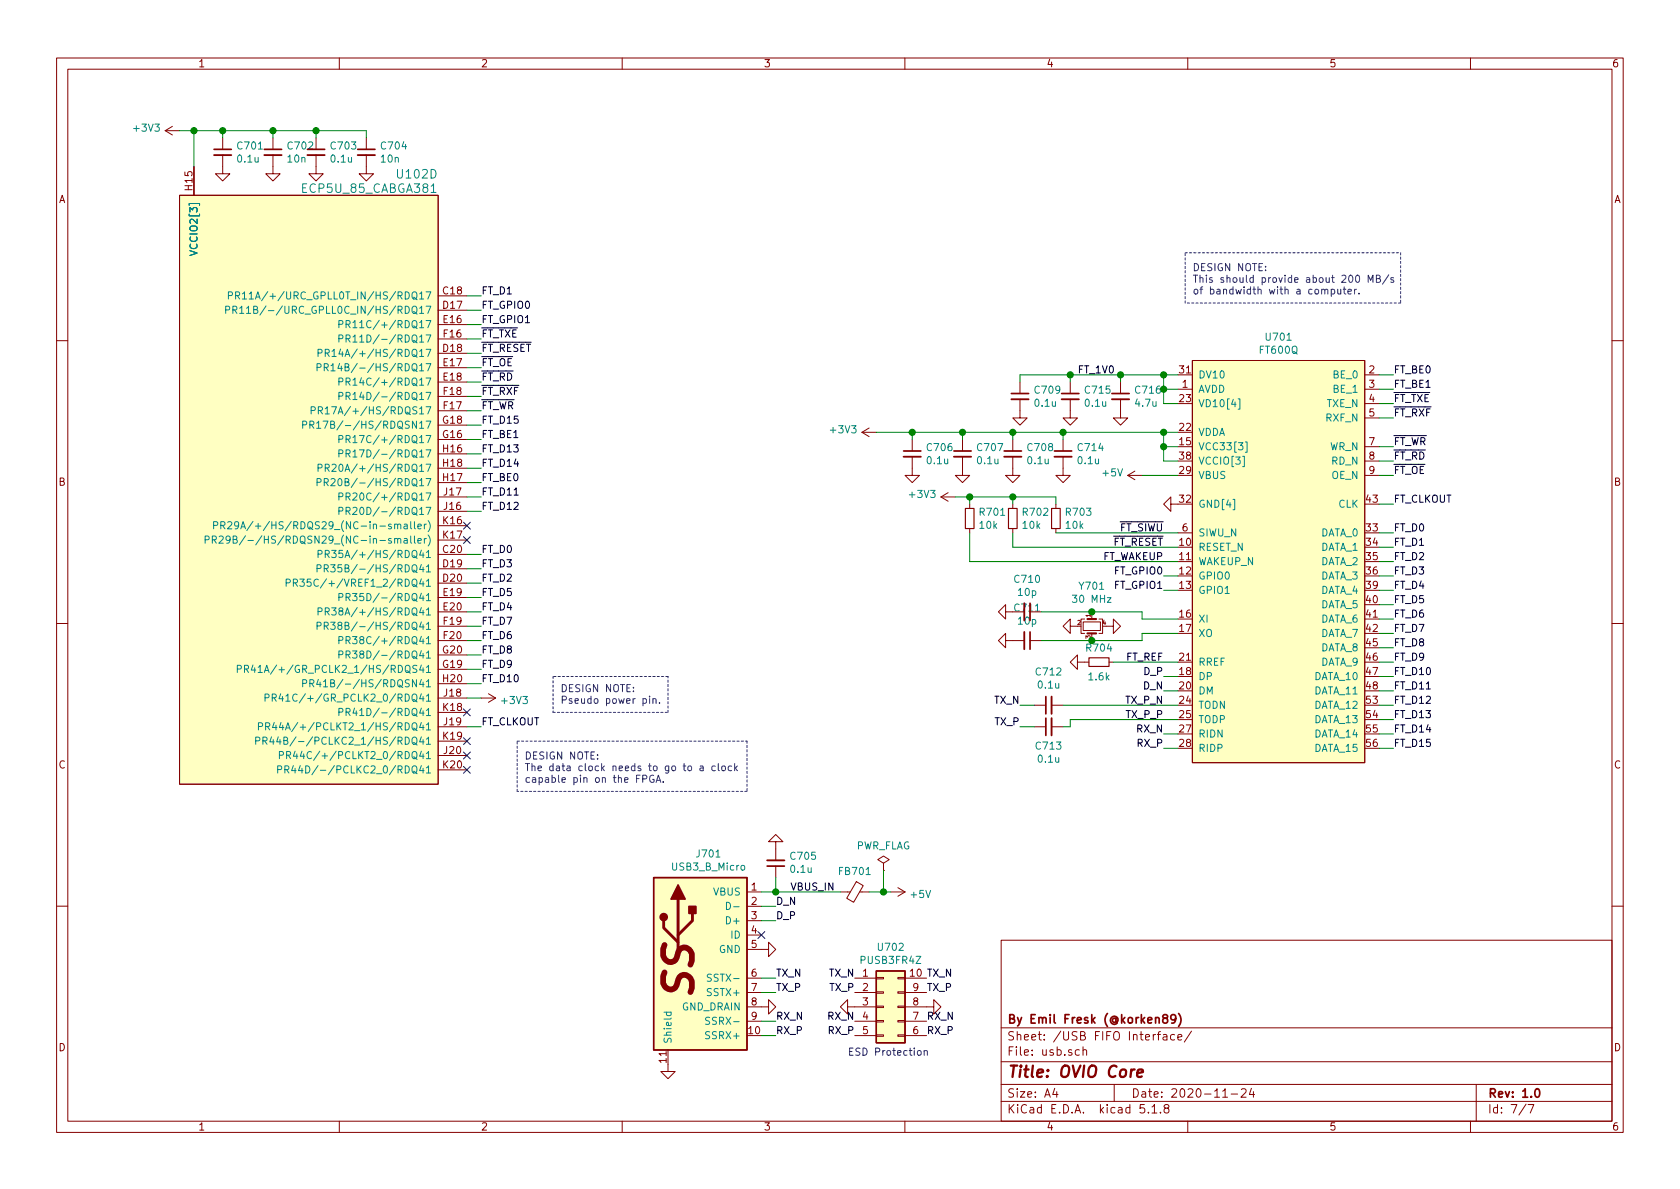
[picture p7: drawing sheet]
<svg xmlns="http://www.w3.org/2000/svg" width="297mm" height="210mm" viewBox="0 0 297 210" stroke-linecap="round" stroke-linejoin="round" font-family="sans-serif">
<g fill="none" stroke="#840000" stroke-width=".18">
<path d="M10 10.3h277v189.9h-277zM12 12.2h273v186.1h-273zM60 10.3v1.9M110 10.3v1.9M160 10.3v1.9M210 10.3v1.9M260 10.3v1.9M29.2 23.1l1.3 .8M29.2 23.1h2.5M30.5 22.3l-1.3 .8M31.7 34.5h45.8v104.2h-45.8zM34.3 29.5v5"/>
<path d="M39.4 27.4v3.3h1.2l-1.2 1.3-1.3-1.3h1.3M39.4 24.4v2M48.3 27.4v3.3h1.2l-1.2 1.3-1.3-1.3h1.3M48.3 24.4v2M55.9 27.4v3.3h1.2l-1.2 1.3-1.3-1.3h1.3M55.9 24.4v2M64.8 27.4v3.3h1.2l-1.2 1.3-1.3-1.3h1.3M64.8 24.4v2M77.5 52.3h5M77.5 54.9h5M77.5 57.4h5M77.5 59.9h5"/>
<path d="M10 60.2h2M77.5 62.5h5M77.5 65h5M77.5 67.6h5M77.5 72.6h5M77.5 70.1h5M77.5 77.7h5M77.5 75.2h5M152.4 76.4l1.3 .8M152.4 76.4h2.5M153.7 75.7l-1.3 .7M161.3 77.7v2.1"/>
<path d="M170.2 77.7v2.1M179.1 77.7v2.1M180.3 70.6v3.3h1.3l-1.3 1.3-1.2-1.3h1.2M180.3 67.6v2M188 77.7v2.1M189.2 70.6v3.3h1.3l-1.3 1.3-1.2-1.3h1.2M189.2 67.6v2M198.1 70.6v3.3h1.3l-1.3 1.3-1.3-1.3h1.3M198.1 67.6v2M208.3 68.8h2.5M210.8 63.7h30.5v71.2h-30.5zM241.3 68.8h2.5"/>
<path d="M241.3 66.3h2.5M241.3 71.4h2.5M241.3 73.9h2.5M241.3 79h2.5M285 60.2h2M77.5 87.9h5M77.5 98h5M77.5 80.3h5M77.5 85.3h5M77.5 82.8h5M77.5 90.4h5M77.5 93h5"/>
<path d="M77.5 95.5h5M161.3 80.8v3.3h1.3l-1.3 1.2-1.3-1.2h1.3M166.4 87.9l1.2 .7M166.4 87.9h2.5M167.6 87.1l-1.2 .8M170.2 80.8v3.3h1.2l-1.2 1.2-1.3-1.2h1.3M171.4 89.1v.8M171.4 93.5v.7M179.1 80.8v3.3h1.2l-1.2 1.2-1.3-1.2h1.3M179.1 89.1v.8M179.1 93.5v.7M186.7 89.1v.8"/>
<path d="M186.7 93.5v.7M188 80.8v3.3h1.2l-1.2 1.2-1.3-1.2h1.3M199.4 84.1h2.5M199.4 84.1l1.3 .7M200.7 83.3l-1.3 .8M207 89.1v-1.2l-1.3 1.2 1.3 1.3v-1.3h1.3M208.3 94.2h2.5M241.3 81.5h2.5M241.3 84.1h2.5M10 110.3h2M77.5 113.3h5M77.5 108.2h5"/>
<path d="M77.5 100.6h5M77.5 103.1h5M77.5 105.7h5M77.5 110.7h5M77.5 118.4h5M77.5 115.8h5M177.8 113.3v-1.3l-1.3 1.3 1.3 1.2v-1.2h3.3M177.8 108.2v-1.3l-1.3 1.3 1.3 1.3v-1.3h1.3M182.1 113.3h2M182.1 108.2h2M189.2 110.7v-1.2l-1.2 1.2 1.2 1.3v-1.3h1.3M190.5 117.1v-1.3l-1.3 1.3 1.3 1.3v-1.3h2"/>
<path d="M191.5 110h3.1v1.5h-3.1zM191.8 109.5h-.7v2.5h.7M193 108.2v1.3M193 112v1.3M194.3 109.5h.6v2.5h-.6M195.6 110.7h1.2v-1.2l1.3 1.2-1.3 1.3v-1.3M196.1 117.1h.7M285 110.3h2M77.5 128.5h5M77.5 123.4h5M77.5 120.9h5M77.5 133.6h5"/>
<path d="M77.5 126h5M77.5 131.1h5M77.5 136.1h5M85.1 123.4h2.5M86.4 122.7l1.2 .7M87.6 123.4l-1.2 .8M182.9 124.7h2M182.9 128.5h2M185.9 124.7h2.1M185.9 128.5h2.1M132.1 157.7h2.5M137.2 148.8h1.2l-1.2-1.2-1.3 1.2h1.3v3.3"/>
<path d="M137.2 153.2v2M148.6 157.7h1.7M151.4 155.9l1.2 .7-1.7 3-1.2-.8zM152 157.7h1.7M156.2 152.6l1-.6-1-.6-1 .6 1 .6v1.3M156.2 153.9h.1M157.5 157.7h2.5M158.7 157l1.3 .7M160 157.7l-1.3 .8M10 160.2h2M132.1 178h3.8v-1.2l1.3 1.2-1.3 1.3v-1.3M132.1 167.9h3.8v-1.3l1.3 1.3-1.3 1.3v-1.3"/>
<path d="M132.1 160.3h2.5M132.1 162.8h2.5M132.1 165.3h2.5M132.1 173h2.5M132.1 175.5h2.5M149.9 178v-1.2l-1.3 1.2 1.3 1.3v-1.3h5M151.1 173h3.8M151.1 175.5h3.8M154.9 175.4h1.3v.2h-1.3zM154.9 172.8h1.3v.3h-1.3zM154.9 177.9h1.3v.3h-1.3zM158.7 175.4h1.3v.2h-1.3z"/>
<path d="M158.7 172.8h1.3v.3h-1.3zM158.7 177.9h1.3v.3h-1.3zM160 178h5.1v-1.2l1.3 1.2-1.3 1.3v-1.3M160 173h3.8M160 175.5h3.8M177 166.3h108v32h-108zM285 160.2h2M60 198.3v1.9M110 198.3v1.9M118.1 188.2v1.3h1.3l-1.3 1.2-1.3-1.2h1.3M132.1 180.6h2.5M151.1 180.6h3.8"/>
<path d="M151.1 183.1h3.8M154.9 183h1.3v.3h-1.3zM154.9 180.5h1.3v.2h-1.3zM158.7 183h1.3v.3h-1.3zM158.7 180.5h1.3v.2h-1.3zM160 198.3v1.9M160 180.6h3.8M160 183.1h3.8M177 194.8h108M177 191.8h108M177 187.8h108M177 181.8h108"/>
<path d="M186.5 192.5l-.4 1h1M186.8 193v1M190.8 185.7l-.4-.1-.3 .3 .1 .6 .2 .1 .4-.1M191.5 185.7l.2-.1 .3 .1 .1 .9M191.5 185.1v1.5M197 191.8v3M202.3 195.3h-.7l-.1 .7 .3-.1 .5 .1 .1 .2-.1 .5-.2 .1-.6-.1M203 196.7v.1M203.7 195.8l.4-.5v1.5M203.7 196.8h.8M204.6 182.9h.6M205.2 196.7v.1"/>
<path d="M205.2 182.4l-.4 .2v1.3M205.7 183h.5l.1 .9M206.1 196l-.3-.3 .1-.2a.48 .48 0 0 1 .7-.1l.1 .2-.1 .3-.6 .1a.48 .48 0 0 0-.1 .7l.2 .1 .5-.1 .1-.4-.3-.3M206.3 183.3l-.5 .1a.29 .29 0 0 0-.2 .2 .29 .29 0 0 0 .2 .3l.5-.1M207.7 183l-.4-.1-.3 .3v.6l.3 .1 .4-.1M208.3 183.4l.7-.1-.1-.3-.4-.1-.2 .2v.7h.6M210 198.3v1.9M210.7 182.3l-1.3 2M216.2 194h.8M217.7 193.5h1.1M219.5 192.7l.2-.2h.3l.3 .2v.3v.2l-.9 .8h.9M221.3 192.5l-.4 1h.9"/>
<path d="M221.6 193v1M260 198.3v1.9M261 191.8v6.5M269.8 195.2l-1.2 2M270.2 195.3h1l-.6 1.5"/>
</g>
<g fill="none" stroke="#840000" stroke-width=".3">
<path d="M37.8 26.4h3.1M46.7 26.4h3.1M54.4 26.4h3M63.2 26.4h3.1M159.8 79.8h3M168.7 79.8h3M177.5 79.8h3.1M178.8 69.6h3.1M186.4 79.8h3.1M187.7 69.6h3.1M196.6 69.6h3M182.1 106.7v3"/>
<path d="M182.1 111.8v3M184.9 123.2v3M184.9 127v3M135.6 153.2h3.1M208.4 179.2a1.71 1.71 0 0 1 0 2.3M205.9 180.1l-.3-.3 .1-.2 .2-.2 .4 .1 .2 .2-.1 .2-.7 .2a.48 .48 0 0 0 0 .7l.2 .1 .5-.1a.48 .48 0 0 0-.2-.7M207.9 180.1l-.3 .3-.4-.1-.2-.2v-.4l.2-.2 .4-.1 .2 .2a1.19 1.19 0 0 1-.2 1.2l-.4 .1M271.5 192.7l.2-.2a.81 .81 0 0 1 .6 .6 .81 .81 0 0 1-.3 .8l-.1 .1a.79 .79 0 0 1-.4-1.3z"/>
</g>
<path d="M201.1 189.8l1-.2-.1-.4-.5-.1-.4 .3v.9l.2 .1 .6-.1" fill="none" stroke="#840000" stroke-width=".41"/>
<g fill="none" stroke="#840000" stroke-width=".33">
<path d="M37.8 27.4h3.1M46.7 27.4h3.1M54.4 27.4h3M63.2 27.4h3.1M178.8 70.6h3.1M187.7 70.6h3.1M196.6 70.6h3M159.8 80.8h3M168.7 80.8h3M177.5 80.8h3.1M186.4 80.8h3.1M181.1 106.7v3"/>
<path d="M181.1 111.8v3M185.9 123.2v3M185.9 127v3M135.6 152.1h3.1"/>
</g>
<g fill="#ffffc2" stroke="#ffffc2" stroke-width=".18">
<path d="M210.8 63.7h30.5v71.2h-30.5z"/>
<path d="M115.6 155.2h16.5v30.5h-16.5z"/>
<path d="M154.9 171.7h5.1v12.7h-5.1z"/>
<path d="M31.7 34.5h45.8v104.2h-45.8z"/>
</g>
<g fill="none" stroke="#008484" stroke-width=".18">
<path d="M76.2 34h.9M33.6 44.3l1.2 .4-1.2 .5M39.9 54.8h.6l.1-.5-.2-.2h-.5v1.3M40.4 52.3l.6-.1v-.5l-.1-.1h-.5v1.3M41.2 54.8h.6v-.5l-.1-.2h-.5v1.3M41.5 54.8l.4 .6M41.7 52.3l.6-.1v-.5l-.2-.1h-.4v1.3M42 52.3l.4 .6M42.4 54.5l.3-.4v1.3M42.4 55.4h.7M42.8 52l.4-.4v1.3M42.8 52.9h.8"/>
<path d="M43.6 54.5l.3-.4v1.3M43.6 55.4h.7M44.1 52l.3-.4v1.3M44.1 52.9h.7M59.9 57.3h.6l.1-.5-.2-.1h-.5v1.3M59.9 59.9l.6-.1 .1-.4-.2-.2h-.5v1.3M61.2 57.3h.6v-.5l-.1-.1h-.5v1.3M61.2 59.9l.6-.1v-.4l-.1-.2h-.5v1.3M61.5 57.3l.4 .7M61.5 59.9l.4 .6M62.4 59.6l.4-.4v1.3M53.5 75.1l.7-.1v-.4l-.2-.1h-.5v1.2"/>
<path d="M54.8 75.1l.6-.1v-.4l-.1-.1h-.5v1.2M55 72.6l.6-.1 .2-.1-.1-.3-.2-.2h-.5v1.3M55.1 75.1l.4 .6M56 74.8l.3-.3v1.2M56 75.7h.7M56.1 65l.6-.1v-.5l-.2-.1h-.4v1.3M56.2 62.4l.7-.1v-.4l-.2-.1h-.5v1.2M56.3 72.6l.6-.1 .1-.1-.1-.3-.1-.2h-.5v1.3M56.6 72.6l.4 .6M57.1 74.5h.9l-.6 1.2M57.3 65l.7-.1v-.5l-.2-.1h-.5v1.3M57.5 62.4l.7-.1v-.4l-.2-.1h-.5v1.2"/>
<path d="M57.5 72.3l.4-.4v1.3M57.5 73.2h.7M57.6 65l.4 .6M57.8 62.4l.4 .6M58.5 64.7l.4-.4v1.3M58.5 65.6h.8M58.7 62.1l.4-.3v1.2M58.7 63h.7M59.9 67.5h.6l.1-.5-.2-.2h-.5v1.3M59.9 70h.6l.1-.5-.2-.1h-.5v1.3M59.9 77.7l.6-.1 .1-.5-.2-.1h-.5v1.3M60 64.3l-.3 .8h.8"/>
<path d="M61.2 67.5h.6v-.5l-.1-.2h-.5v1.3M61.2 70h.6v-.5l-.1-.1h-.5v1.3M61.2 77.7l.6-.1v-.5l-.1-.1h-.5v1.3M61.5 67.5l.4 .6M61.5 70l.4 .7M61.5 77.7l.4 .6M62.4 69.7l.4-.3v1.3M62.4 79.9l.4-.4v1.3M62.4 60.5h.7M62.4 70.7h.7M218.9 70.5h.3v1.9h-.3M220.2 78.2h.3v1.8h-.3"/>
<path d="M36.3 95.4h.6v-.5l-.1-.1h-.5v1.3M37.5 95.4h.7v-.5l-.2-.1h-.5v1.3M37.8 92.9l.7-.1v-.4l-.2-.2h-.5v1.3M37.8 95.4l.5 .7M38.8 94.9l.4-.1 .3 .3-.1 .2-.7 .8h.8M39 92.9l.7-.1v-.4l-.2-.2h-.5v1.3M39.3 92.9l.5 .6M40.3 92.4l.4-.2 .3 .4-.8 .9h.8M40.7 95.3l-.3 .3-.3-.1-.1-.2 .1-.4 .3-.1 .2 .1a.84 .84 0 0 1-.3 1.2h-.2M41.2 95.4l.6-.1v-.4l-.6-.1v1.3h.5l.3-.3v-.2l-.3-.2M42.2 92.8l-.2 .2h-.4l-.1-.2v-.4l.2-.2h.3l.2 .3a.97 .97 0 0 1-.2 1h-.4M42.6 93.5l.4-1.3 .4 1.3"/>
<path d="M42.7 93.2h.6M43.4 94.7l-1.1 1.7M44.7 92.2l-1.1 1.6M56.1 85.3l.6-.1v-.4l-.2-.2h-.4v1.3M56.2 98l.7-.1v-.4l-.2-.2h-.5v1.3M56.2 82.7l.7-.1v-.4l-.2-.1h-.5v1.3M57.3 85.3l.7-.1v-.4l-.2-.2h-.5v1.3M57.5 98l.7-.1v-.4l-.2-.2h-.5v1.3M57.5 82.7l.7-.1v-.4l-.2-.1h-.5v1.3M57.6 85.3l.4 .6M57.8 98l.4 .6M57.8 82.7l.4 .7"/>
<path d="M58.5 99.9h.8l-.5 .4 .4 .2 .1 .4-.3 .2-.5-.1M58.5 84.8l.5-.2 .3 .4-.8 .9h.8M58.6 97.3h.8l-.4 .5 .4 .1v.5l-.2 .2-.6-.1M58.7 82.2l.5-.1 .2 .3-.8 1h.8M59.9 84.8l.1-.2a.69 .69 0 0 1 .5 .7 .69 .69 0 0 1-.5 .6l-.2-.2-.1-.3zM59.9 80.2h.6l.1-.5-.2-.2h-.5v1.3M59.9 90.4l.6-.1 .1-.5-.2-.1h-.5v1.3M59.9 87.8h.6l.1-.5-.2-.1h-.5v1.2M60.4 99.9h-.6l-.1 .6 .2-.2 .5 .1v.6l-.2 .1-.5-.1M61.2 80.2h.6v-.5l-.1-.2h-.5v1.3M61.2 90.4l.6-.1v-.5l-.1-.1h-.5v1.3M61.2 87.8h.6v-.5l-.1-.1h-.5v1.2"/>
<path d="M61.5 80.2l.4 .6M61.5 90.4l.4 .6M61.5 87.8l.4 .6M62.4 89.8l.5-.1 .2 .4v.2l-.8 .7h.8M62.4 87.3l.5-.1 .2 .3v.2l-.8 .7h.8M62.4 80.8h.7M218 88.3h.3v1.8h-.3M219.7 80.7h.3v1.8h-.3M42 118.3h.6v-.5l-.2-.2h-.4v1.3M43.2 118.3h.6l.1-.5-.2-.2h-.5v1.3M43.5 118.3l.4 .6M44.7 117.6l-.3 .9h.8"/>
<path d="M45 118.1v.8M45.6 118l.4-.4v1.3M45.6 118.9h.8M50.6 103.1l.6-.1 .1-.2v-.3l-.2-.1h-.5v1.3M51.9 103.1l.6-.1 .1-.2-.1-.3-.2-.1h-.4v1.3M52.2 103.1l.4 .6M53 102.4h.8l-.4 .5 .3 .1v.6l-.5 .1-.2-.1M56.1 100.5l.6-.1v-.4l-.2-.1h-.4v1.2M56.1 110.7l.6-.1v-.4l-.2-.2h-.4v1.3M56.2 108.1l.7-.1v-.4l-.2-.1h-.5v1.3M57.3 100.5l.7-.1v-.4l-.2-.1h-.5v1.2M57.3 110.7l.7-.1v-.4l-.2-.2h-.5v1.3"/>
<path d="M57.5 108.1l.7-.1v-.4l-.2-.1h-.5v1.3M57.6 100.5l.4 .6M57.6 110.7l.4 .6M57.8 108.1l.4 .7M58.5 110h.8l-.5 .5 .4 .1 .1 .5-.3 .2-.5-.1M58.6 107.5h.8l-.4 .5 .4 .1v.4l-.2 .3-.6-.2M59.9 105.6h.6l.1-.5-.2-.2h-.5v1.3M59.9 113.2h.6l.1-.5-.2-.1h-.5v1.2M59.9 115.8l.6-.1 .1-.5-.2-.1h-.5v1.3M60 110.6l-.2-.1v-.3l.2-.2 .4 .1v.4l-.5 .1-.2 .2v.3l.3 .2 .4-.1 .1-.1-.1-.4-.2-.1M61.2 105.6h.6v-.5l-.1-.2h-.5v1.3M61.2 113.2h.6v-.5l-.1-.1h-.5v1.2"/>
<path d="M61.2 115.8l.6-.1v-.5l-.1-.1h-.5v1.3M61.5 105.6l.4 .6M61.5 113.2l.4 .6M61.5 115.8l.4 .6M62.3 104.9h.8l-.4 .5 .4 .2v.5l-.2 .1-.6-.1M62.3 112.6h.8l-.4 .4 .4 .2v.5l-.2 .1-.6-.1M62.3 115.1h.8l-.4 .5 .4 .1v.6l-.2 .1-.6-.1M45.2 131l.7-.1v-.4l-.7-.2v1.3M45.7 128.5l.7-.1v-.5l-.7-.1v1.3M46.5 131l.7-.1v-.4l-.7-.2v1.3M46.8 131l.4 .6M46.9 123.4l.6-.1v-.4l-.2-.2h-.4v1.3"/>
<path d="M47 128.5l.7-.1v-.5l-.7-.1v1.3M47.3 128.5l.4 .6M48 130.3l-.3 .9h.8M48.1 123.4l.7-.1v-.4l-.2-.2h-.5v1.3M48.3 130.8v.8M48.4 123.4l.4 .6M48.5 127.8l-.3 .8h.8M48.8 128.2v.9M49.1 136.1l.6-.1 .1-.4-.2-.2h-.5v1.3M49.2 130.3l-.3 .9h.8M49.4 133.5l.7-.1v-.4l-.2-.1h-.5v1.3M49.5 130.8v.8"/>
<path d="M49.6 122.7l-.3 .9h.8M49.7 127.8l-.3 .8h.8M49.9 123.2v.8M50 128.2v.9M50.2 131l.5-.1 .2-.2-.1-.2-.6-.2v1.3h.5l.2-.1v-.3l-.3-.2M50.4 136.1l.6-.1v-.4l-.1-.2h-.5v1.3M50.7 133.5l.6-.1v-.4l-.1-.1h-.5v1.3M50.7 136.1l.4 .6M51 133.5l.4 .7M51.9 135.4l-.3 .9h.7M52.2 132.8l-.3 .9h.8M52.2 135.9v.8"/>
<path d="M52.5 133.3v.9M53.1 135.4l-.3 .9h.8M53.5 120.8l.7-.1v-.4l-.2-.1h-.5v1.3M54.8 120.8l.6-.1v-.4l-.1-.1h-.5v1.3M55.1 120.8l.4 .7M56.3 120.1l-.3 .9h.8M56.6 120.6v.9M57.2 120.5l.4-.3v1.3M57.2 121.5h.7M59.9 125.9h.6l.1-.5-.2-.1h-.5v1.2M61.2 125.9h.6v-.5l-.1-.1h-.5v1.2M61.5 125.9l.4 .6"/>
<path d="M62.7 125.2l-.3 .9h.8M128.4 159.6a.64 .64 0 0 1 .8 .6 .64 .64 0 0 1-.8 .6zM131.1 153.1l.3-.1 .2 .2 .1 .4-.2 .2-.3 .1-.1-.2zM117.4 179h1.3M117.9 179l-.1 .4 .3 .2 .5-.1v-.5M125.5 180l-.5-.1-.2 .1-.1 .2 .2 .2 .4 .2 .2 .3-.3 .2h-.5M125.8 172.3h-.5l-.2 .1-.1 .2 .2 .2 .5 .2 .1 .3-.3 .2h-.5M129.7 160.3h1"/>
</g>
<path d="M170.7 89.9h1.5v3.6h-1.5zM178.3 89.9h1.5v3.6h-1.5zM185.9 89.9h1.6v3.6h-1.6zM192.5 116.3h3.6v1.6h-3.6z" fill="none" stroke="#840000" stroke-width=".2"/>
<path d="M115.6 155.2h16.5v30.5h-16.5zM154.9 171.7h5.1v12.7h-5.1z" fill="none" stroke="#840000" stroke-width=".25"/>
<g fill="#840000" stroke="#840000" stroke-width=".25">
<path d="M121.8 160.3h1.3v1.2h-1.3z"/>
<path d="M119.9 156.5l1.3 2.5h-2.6z"/>
<circle cx="117.3" cy="162.2" r=".63"/>
</g>
<path d="M119.9 159v8.9M117.3 162.8v1.3l2.6 2.5M122.4 161.5v1.3l-2.5 2.5" fill="none" stroke="#840000" stroke-width=".51"/>
<path d="M192.3 109.5h1.5M192.3 112h1.5" fill="none" stroke="#840000" stroke-width=".38"/>
<path d="M209.5 44.7h38.1M209.5 53.6v-8.9M247.6 44.7v8.9M247.6 53.6h-38.1M97.8 119.6v6.4M118.1 119.6h-20.3M91.4 131.1h40.7M91.4 139.9v-8.8M97.8 126h20.3M118.1 126v-6.4M132.1 131.1v8.8M132.1 139.9h-40.7" fill="none" stroke="#0000c2" stroke-width=".18" stroke-dasharray=".4 .4"/>
<g fill="none" stroke="#008400" stroke-width=".18">
<path d="M31.7 23.1h33.1v1.3M34.3 23.1v6.4M39.4 23.1v1.3M48.3 23.1v1.3M55.9 23.1v1.3M82.5 52.3h2.6M82.5 54.9h2.6M82.5 57.4h2.6M82.5 59.9h2.6M82.5 65h2.6M82.5 62.5h2.6M82.5 67.6h2.6"/>
<path d="M82.5 70.1h2.6M82.5 72.6h2.6M82.5 75.2h2.6M82.5 77.7h2.6M154.9 76.4h53.4M161.3 76.4v1.3M170.2 76.4v1.3M179.1 76.4v1.3M188 76.4v1.3M189.2 66.3v1.3M198.1 66.3v1.3M205.7 66.3v5.1h2.6"/>
<path d="M205.7 76.4v5.1h2.6M205.7 68.8h2.6M205.7 79h2.6M208.3 66.3h-28v1.3M243.8 71.4h2.6M243.8 73.9h2.6M243.8 66.3h2.6M243.8 68.8h2.6M243.8 79h2.6M82.5 87.9h2.6M82.5 98h2.6M82.5 90.4h2.6"/>
<path d="M82.5 80.3h2.6M82.5 82.8h2.6M82.5 85.3h2.6M168.9 87.9h17.8v1.2M171.4 94.2v5.1h36.9M171.4 87.9v1.2M179.1 94.2v2.6h29.2M179.1 87.9v1.2M186.7 94.2h21.6M201.9 84.1h6.4M243.8 96.8h2.6M243.8 99.3h2.6"/>
<path d="M243.8 94.2h2.6M243.8 84.1h2.6M243.8 89.1h2.6M243.8 81.5h2.6M82.5 100.6h2.6M82.5 103.1h2.6M82.5 105.7h2.6M82.5 108.2h2.6M82.5 110.7h2.6M82.5 113.3h2.6M82.5 115.8h2.6M82.5 118.4h2.6"/>
<path d="M184.1 108.2h17.8v1.3h6.4M196.8 117.1h11.5M205.7 104.4h2.6M205.7 101.8h2.6M205.7 119.6h2.6M208.3 112h-6.4v1.3h-17.8M243.8 112h2.6M243.8 109.5h2.6M243.8 106.9h2.6M243.8 104.4h2.6M243.8 117.1h2.6M243.8 114.5h2.6"/>
<path d="M243.8 101.8h2.6M243.8 119.6h2.6M82.5 120.9h2.6M82.5 128.5h2.6M82.5 123.4h2.6M180.3 128.5h2.6M180.3 124.7h2.6M188 124.7h20.3M205.7 132.3h2.6M205.7 129.8h2.6M205.7 122.2h2.6M208.3 127.2h-19.1v1.3h-1.2"/>
<path d="M243.8 132.3h2.6M243.8 129.8h2.6M243.8 124.7h2.6M243.8 122.2h2.6M243.8 127.2h2.6M134.6 157.7h14M137.2 155.2v2.5M153.7 157.7h3.8M156.2 153.9v3.8M134.6 173h2.6M134.6 175.5h2.6M134.6 162.8h2.6"/>
<path d="M134.6 160.3h2.6M134.6 180.6h2.6M134.6 183.1h2.6"/>
</g>
<g fill="none" stroke="#0000c2" stroke-width=".18">
<path d="M235.4 51.2l.3-.1 .3 .3-.1 .5h-.5M235.4 51.1v1.3M236.5 51.1l.1 .8 .3 .1 .2-.1M237.1 51.1v.9M237.5 51.1h.5M237.7 50.7v1.1l.3 .2M238.3 51.6l.6-.1v-.3l-.4-.1-.2 .2 .1 .6h.5M239.5 51.1v.9M239.8 48.8l.2-.1a.69 .69 0 0 1 .4 .6 .69 .69 0 0 1-.4 .6l-.3-.2v-.3zM239.9 51.1l-.3 .1-.1 .2M240.3 51.9v.1M241.9 49.9v-1.2l.4 .9 .4-.9v1.2"/>
<path d="M243.4 49.3l.5-.1 .1-.4-.6-.1v1.2h.4l.3-.2v-.2l-.3-.2M245.5 48.6l-1.1 1.6M246.4 49.1h-.3l-.2 .2v.1l.5 .2v.3h-.5M113.6 137.7h.6l.2-.2-.1-.3-.2-.1h-.5v1.2M113.7 123.6l.4-.1 .2 .3-.1 .5h-.5M114.9 123.1v.1M114.9 123.5v.9M115.4 123.7l.2-.2 .3 .1 .1 .8M115.4 123.5v.9M115.6 137.2a.59 .59 0 0 0-.7 .5 .59 .59 0 0 0 .7 .6v-.5h-.2M116 138.3l.4-1.2 .4 1.2M116.1 138h.6"/>
<path d="M116.6 124.3v.1M117.3 138.2v.1M123.8 135.5h.5v.8M124.3 135.8h-.4l-.2 .2 .1 .2h.5M126.5 135.5h-.4l-.2 .2 .1 .5h.5M127 135v1.1l.2 .2M127.7 135.6l.1-.1 .4 .1 .1 .5-.2 .1-.3 .1-.1-.1zM129.4 135.5h-.4l-.2 .2 .1 .5h.5M129.9 135v1.3M130 135.8l.4 .5M130.4 135.5l-.5 .4M162.3 185.9l.1-.1 .4 .1 .1 .5-.2 .2h-.3l-.1-.1z"/>
<path d="M163.4 185.9l.2-.1h.3l.1 .8M163.4 185.8v.8"/>
</g>
<g fill="#008400" stroke="#008400" stroke-width=".25">
<circle cx="193" cy="113.3" r=".51"/>
<circle cx="193" cy="108.2" r=".51"/>
<circle cx="205.7" cy="79" r=".51"/>
<circle cx="179.1" cy="87.9" r=".51"/>
<circle cx="161.3" cy="76.4" r=".51"/>
<circle cx="156.2" cy="157.7" r=".51"/>
<circle cx="48.3" cy="23.1" r=".51"/>
<circle cx="39.4" cy="23.1" r=".51"/>
<circle cx="55.9" cy="23.1" r=".51"/>
<circle cx="34.3" cy="23.1" r=".51"/>
<circle cx="189.2" cy="66.3" r=".51"/>
<circle cx="205.7" cy="76.4" r=".51"/>
<circle cx="198.1" cy="66.3" r=".51"/>
<circle cx="188" cy="76.4" r=".51"/>
<circle cx="171.5" cy="87.9" r=".51"/>
<circle cx="179.1" cy="76.4" r=".51"/>
<circle cx="205.7" cy="66.3" r=".51"/>
<circle cx="137.2" cy="157.7" r=".51"/>
<circle cx="170.2" cy="76.4" r=".51"/>
<circle cx="205.7" cy="68.8" r=".51"/>
</g>
<g fill="none" stroke="#000084" stroke-width=".18">
<path d="M81.9 94.9l1.3 1.2M81.9 92.3l1.3 1.3M83.2 94.9l-1.3 1.2M83.2 92.3l-1.3 1.3M81.9 130.4l1.3 1.3M81.9 133l1.3 1.2M81.9 135.5l1.3 1.2M81.9 125.4l1.3 1.2M83.2 130.4l-1.3 1.3M83.2 133l-1.3 1.2M83.2 135.5l-1.3 1.2M83.2 125.4l-1.3 1.2"/>
<path d="M134 164.7l1.2 1.3M135.2 164.7l-1.2 1.3"/>
</g>
<text font-size="7.1" fill="#840000" x="122.6" y="175.8" transform="rotate(-90 122.6 175.8)">SS</text>
<text font-size="2.8" fill="#840000" x="178" y="190.5">Title: OVIO Core</text>
<g font-size="2.1" fill="#008484">
<text x="53.7" y="34.1">ECP5U_85_CABGA381</text>
<text x="70.4" y="31.6">U102D</text>
</g>
<g font-size="2.1" fill="#840000">
<text x="178" y="184">Sheet: /USB FIFO Interface/</text>
<text x="178" y="181">By Emil Fresk (@korken89)</text>
<text x="178" y="186.7">File: usb.sch</text>
<text x="178" y="196.9">KiCad E.D.A. kicad 5.1.8</text>
<text x="178" y="194.1">Size: A4</text>
<text x="200" y="194.1">Date: 2020-11-24</text>
<text x="263" y="194.1">Rev: 1.0</text>
<text x="263" y="196.9">Id: 7/7</text>
</g>
<g font-size="1.8" fill="#840000">
<text x="35" y="11.9">1</text>
<text x="85" y="11.9">2</text>
<text x="135" y="11.9">3</text>
<text x="185" y="11.9">4</text>
<text x="235" y="11.9">5</text>
<text x="285" y="11.9">6</text>
<text x="10.4" y="35.9">A</text>
<text x="34" y="33.6" transform="rotate(-90 34 33.6)">H15</text>
<text x="285.4" y="35.9">A</text>
<text x="78.4" y="52.1">C18</text>
<text x="78.4" y="54.6">D17</text>
<text x="78.4" y="57.1">E16</text>
<text x="78.5" y="59.7">F16</text>
<text x="78.4" y="62.2">D18</text>
<text x="78.4" y="64.8">E17</text>
<text x="78.4" y="67.3">E18</text>
<text x="78.5" y="69.8">F18</text>
<text x="208.6" y="71.1">23</text>
<text x="208.6" y="66">31</text>
<text x="209.1" y="68.6">1</text>
<text x="242.1" y="66">2</text>
<text x="242.1" y="68.6">3</text>
<text x="242.1" y="71.1">4</text>
<text x="78.3" y="77.5">G16</text>
<text x="78.3" y="74.9">G18</text>
<text x="78.5" y="72.4">F17</text>
<text x="208.6" y="76.2">22</text>
<text x="242.1" y="73.7">5</text>
<text x="78.4" y="80">H16</text>
<text x="78.4" y="82.5">H18</text>
<text x="208.6" y="78.7">15</text>
<text x="208.6" y="83.8">29</text>
<text x="208.6" y="81.3">38</text>
<text x="242.1" y="78.7">7</text>
<text x="242.1" y="81.3">8</text>
<text x="242.1" y="83.8">9</text>
<text x="10.4" y="85.9">B</text>
<text x="78.4" y="85.1">H17</text>
<text x="78.5" y="87.6">J17</text>
<text x="208.6" y="88.9">32</text>
<text x="241.6" y="88.9">43</text>
<text x="285.4" y="85.9">B</text>
<text x="78.4" y="92.7">K16</text>
<text x="78.4" y="95.2">K17</text>
<text x="78.5" y="90.2">J16</text>
<text x="209.1" y="94">6</text>
<text x="241.6" y="94">33</text>
<text x="78.4" y="97.8">C20</text>
<text x="78.4" y="100.3">D19</text>
<text x="208.6" y="96.5">10</text>
<text x="208.6" y="99.1">11</text>
<text x="208.6" y="101.6">12</text>
<text x="241.6" y="96.5">34</text>
<text x="241.6" y="99.1">35</text>
<text x="241.6" y="101.6">36</text>
<text x="78.4" y="102.9">D20</text>
<text x="78.4" y="105.4">E19</text>
<text x="78.4" y="107.9">E20</text>
<text x="208.6" y="104.1">13</text>
<text x="241.6" y="104.1">39</text>
<text x="241.6" y="106.7">40</text>
<text x="78.5" y="110.5">F19</text>
<text x="78.5" y="113">F20</text>
<text x="179.5" y="108.1">C711</text>
<text x="208.6" y="109.2">16</text>
<text x="208.6" y="111.8">17</text>
<text x="241.6" y="109.2">41</text>
<text x="241.6" y="111.8">42</text>
<text x="78.3" y="118.1">G19</text>
<text x="78.3" y="115.6">G20</text>
<text x="208.6" y="119.4">18</text>
<text x="208.6" y="116.8">21</text>
<text x="241.6" y="114.3">45</text>
<text x="241.6" y="116.8">46</text>
<text x="241.6" y="119.4">47</text>
<text x="78.4" y="120.6">H20</text>
<text x="78.4" y="125.7">K18</text>
<text x="78.5" y="123.2">J18</text>
<text x="208.6" y="121.9">20</text>
<text x="208.6" y="124.5">24</text>
<text x="241.6" y="121.9">48</text>
<text x="241.6" y="124.5">53</text>
<text x="78.4" y="130.8">K19</text>
<text x="78.5" y="128.3">J19</text>
<text x="208.6" y="127">25</text>
<text x="208.6" y="129.5">27</text>
<text x="241.6" y="127">54</text>
<text x="241.6" y="129.5">55</text>
<text x="10.4" y="135.9">C</text>
<text x="78.4" y="135.9">K20</text>
<text x="78.5" y="133.3">J20</text>
<text x="208.6" y="132.1">28</text>
<text x="241.6" y="132.1">56</text>
<text x="285.4" y="135.9">C</text>
<text x="132.9" y="157.5">1</text>
<text x="132.9" y="160">2</text>
<text x="132.9" y="162.6">3</text>
<text x="132.9" y="165.1">4</text>
<text x="132.9" y="167.6">5</text>
<text x="132.9" y="172.7">6</text>
<text x="152.6" y="172.7">1</text>
<text x="132.9" y="175.3">7</text>
<text x="132.9" y="177.8">8</text>
<text x="152.6" y="175.3">2</text>
<text x="152.6" y="177.8">3</text>
<text x="161.4" y="177.8">8</text>
<text x="161.4" y="175.3">9</text>
<text x="10.4" y="185.9">D</text>
<text x="132.4" y="182.9">10</text>
<text x="132.9" y="180.3">9</text>
<text x="152.6" y="180.3">4</text>
<text x="152.6" y="182.9">5</text>
<text x="161.4" y="182.9">6</text>
<text x="161.4" y="180.3">7</text>
<text x="285.4" y="185.9">D</text>
<text x="117.9" y="187.9" transform="rotate(-90 117.9 187.9)">11</text>
<text x="35" y="199.9">1</text>
<text x="85" y="199.9">2</text>
<text x="135" y="199.9">3</text>
<text x="185" y="199.9">4</text>
<text x="235" y="199.9">5</text>
<text x="285" y="199.9">6</text>
</g>
<g font-size="1.8" fill="#008484">
<text x="23.8" y="23.3">+3V3</text>
<text x="42.1" y="26.4">C701</text>
<text x="42.1" y="28.7">0.1u</text>
<text x="50.9" y="28.7">10n</text>
<text x="51" y="26.4">C702</text>
<text x="58.6" y="26.4">C703</text>
<text x="58.6" y="28.7">0.1u</text>
<text x="67.4" y="28.7">10n</text>
<text x="67.5" y="26.4">C704</text>
<text x="34.9" y="44.3" transform="rotate(-90 34.9 44.3)">VCCIO2[3]</text>
<text x="45.1" y="53">PR11A/+/URC_GPLL0T_IN/HS/RDQ17</text>
<text x="45.3" y="55.5">PR11B/-/URC_GPLL0C_IN/HS/RDQ17</text>
<text x="62.8" y="58">PR11C/+/RDQ17</text>
<text x="59.9" y="63.1">PR14A/+/HS/RDQ17</text>
<text x="60.3" y="65.7">PR14B/-/HS/RDQ17</text>
<text x="63.3" y="60.6">PR11D/-/RDQ17</text>
<text x="222.8" y="62.6">FT600Q</text>
<text x="224" y="60.2">U701</text>
<text x="62.8" y="68.2">PR14C/+/RDQ17</text>
<text x="63.3" y="70.7">PR14D/-/RDQ17</text>
<text x="183.1" y="69.6">C709</text>
<text x="183.1" y="71.9">0.1u</text>
<text x="192" y="69.6">C715</text>
<text x="192" y="71.9">0.1u</text>
<text x="200.9" y="69.6">C716</text>
<text x="200.9" y="71.9">4.7u</text>
<text x="211.8" y="69.5">AVDD</text>
<text x="211.8" y="66.9">DV10</text>
<text x="235.9" y="66.9">BE_0</text>
<text x="235.9" y="69.5">BE_1</text>
<text x="57.9" y="75.8">PR17B/-/HS/RDQSN17</text>
<text x="58.7" y="73.3">PR17A/+/HS/RDQS17</text>
<text x="147" y="76.6">+3V3</text>
<text x="211.8" y="77.1">VDDA</text>
<text x="211.8" y="72">VD10[4]</text>
<text x="234.5" y="74.5">RXF_N</text>
<text x="234.6" y="72">TXE_N</text>
<text x="59.9" y="83.4">PR20A/+/HS/RDQ17</text>
<text x="62.8" y="78.4">PR17C/+/RDQ17</text>
<text x="63.3" y="80.9">PR17D/-/RDQ17</text>
<text x="164" y="79.8">C706</text>
<text x="164" y="82.1">0.1u</text>
<text x="172.9" y="79.8">C707</text>
<text x="172.9" y="82.1">0.1u</text>
<text x="181.8" y="79.8">C708</text>
<text x="181.8" y="82.1">0.1u</text>
<text x="190.7" y="79.8">C714</text>
<text x="190.7" y="82.1">0.1u</text>
<text x="211.8" y="79.6">VCC33[3]</text>
<text x="211.8" y="82.2">VCCIO[3]</text>
<text x="235.1" y="79.6">WR_N</text>
<text x="235.5" y="82.2">RD_N</text>
<text x="60.3" y="86">PR20B/-/HS/RDQ17</text>
<text x="62.8" y="88.5">PR20C/+/RDQ17</text>
<text x="161" y="88.1">+3V3</text>
<text x="195.1" y="84.2">+5V</text>
<text x="211.8" y="84.7">VBUS</text>
<text x="211.8" y="89.8">GND[4]</text>
<text x="235.5" y="84.7">OE_N</text>
<text x="236.7" y="89.8">CLK</text>
<text x="45.1" y="93.6">PR29A/+/HS/RDQS29_(NC-in-smaller)</text>
<text x="63.3" y="91.1">PR20D/-/RDQ17</text>
<text x="173.3" y="93.5">10k</text>
<text x="173.4" y="91.2">R701</text>
<text x="180.9" y="93.5">10k</text>
<text x="181" y="91.2">R702</text>
<text x="188.5" y="93.5">10k</text>
<text x="188.6" y="91.2">R703</text>
<text x="211.8" y="94.9">SIWU_N</text>
<text x="233.4" y="94.9">DATA_0</text>
<text x="44.2" y="96.1">PR29B/-/HS/RDQSN29_(NC-in-smaller)</text>
<text x="59.9" y="98.7">PR35A/+/HS/RDQ41</text>
<text x="60.3" y="101.2">PR35B/-/HS/RDQ41</text>
<text x="211.8" y="97.4">RESET_N</text>
<text x="211.8" y="99.9">WAKEUP_N</text>
<text x="233.4" y="97.4">DATA_1</text>
<text x="233.4" y="99.9">DATA_2</text>
<text x="54.7" y="103.8">PR35C/+/VREF1_2/RDQ41</text>
<text x="63.3" y="106.3">PR35D/-/RDQ41</text>
<text x="179.5" y="103.1">C710</text>
<text x="180.1" y="105.4">10p</text>
<text x="190" y="106.6">30 MHz</text>
<text x="191" y="104.3">Y701</text>
<text x="211.8" y="102.5">GPIO0</text>
<text x="211.8" y="105">GPIO1</text>
<text x="233.4" y="102.5">DATA_3</text>
<text x="233.4" y="105">DATA_4</text>
<text x="233.4" y="107.6">DATA_5</text>
<text x="59.9" y="108.8">PR38A/+/HS/RDQ41</text>
<text x="60.3" y="111.4">PR38B/-/HS/RDQ41</text>
<text x="62.8" y="113.9">PR38C/+/RDQ41</text>
<text x="180.1" y="110.5">10p</text>
<text x="211.8" y="110.1">XI</text>
<text x="211.8" y="112.6">XO</text>
<text x="233.4" y="110.1">DATA_6</text>
<text x="233.4" y="112.6">DATA_7</text>
<text x="46.8" y="119">PR41A/+/GR_PCLK2_1/HS/RDQS41</text>
<text x="63.3" y="116.5">PR38D/-/RDQ41</text>
<text x="183.3" y="119.5">C712</text>
<text x="192.2" y="115.2">R704</text>
<text x="211.8" y="117.7">RREF</text>
<text x="233.4" y="115.2">DATA_8</text>
<text x="233.4" y="117.7">DATA_9</text>
<text x="51" y="124.1">PR41C/+/GR_PCLK2_0/RDQ41</text>
<text x="57.9" y="121.5">PR41B/-/HS/RDQSN41</text>
<text x="88.9" y="124.5">+3V3</text>
<text x="183.7" y="121.8">0.1u</text>
<text x="192.6" y="120.3">1.6k</text>
<text x="211.8" y="120.3">DP</text>
<text x="211.8" y="122.8">DM</text>
<text x="211.8" y="125.3">TODN</text>
<text x="232.4" y="120.3">DATA_10</text>
<text x="232.4" y="122.8">DATA_11</text>
<text x="232.4" y="125.3">DATA_12</text>
<text x="50.5" y="129.2">PR44A/+/PCLKT2_1/HS/RDQ41</text>
<text x="50.8" y="131.7">PR44B/-/PCLKC2_1/HS/RDQ41</text>
<text x="63.3" y="126.6">PR41D/-/RDQ41</text>
<text x="211.8" y="127.9">TODP</text>
<text x="211.8" y="130.4">RIDN</text>
<text x="232.4" y="127.9">DATA_13</text>
<text x="232.4" y="130.4">DATA_14</text>
<text x="53.5" y="134.2">PR44C/+/PCLKT2_0/RDQ41</text>
<text x="53.7" y="136.8">PR44D/-/PCLKC2_0/RDQ41</text>
<text x="183.3" y="132.6">C713</text>
<text x="183.7" y="134.9">0.1u</text>
<text x="211.8" y="133">RIDP</text>
<text x="232.4" y="133">DATA_15</text>
<text x="118.9" y="153.9">USB3_B_Micro</text>
<text x="123.3" y="151.6">J701</text>
<text x="139.9" y="152">C705</text>
<text x="139.9" y="154.4">0.1u</text>
<text x="148.5" y="154.7">FB701</text>
<text x="151.3" y="150.2">PWR_FLAG</text>
<text x="126.2" y="158.4">VBUS</text>
<text x="161.1" y="158.8">+5V</text>
<text x="128.8" y="163.4">D+</text>
<text x="129.3" y="166">ID</text>
<text x="125.9" y="173.6">SSTX-</text>
<text x="127.1" y="168.5">GND</text>
<text x="152.3" y="170.5">PUSB3FR4Z</text>
<text x="155.4" y="168.1">U702</text>
<text x="120.5" y="178.7">GND_DRAIN</text>
<text x="125.4" y="176.1">SSTX+</text>
<text x="118.7" y="184.7" transform="rotate(-90 118.7 184.7)">Shield</text>
<text x="125.2" y="183.8">SSRX+</text>
<text x="125.7" y="181.2">SSRX-</text>
</g>
<g font-size="1.8" fill="#0000c2">
<text x="210.8" y="47.9">DESIGN NOTE:</text>
<text x="210.8" y="50">This should provide about 200 MB/s</text>
<text x="210.8" y="52.1">of bandwidth with a computer.</text>
<text x="99.1" y="122.4">DESIGN NOTE:</text>
<text x="99.1" y="124.5">Pseudo power pin.</text>
<text x="92.7" y="134.3">DESIGN NOTE:</text>
<text x="92.7" y="136.4">The data clock needs to go to a clock</text>
<text x="92.7" y="138.4">capable pin on the FPGA.</text>
<text x="149.9" y="186.7">ESD Protection</text>
</g>
<g font-size="1.8">
<text x="85.1" y="52.1">FT_D1</text>
<text x="85.1" y="59.7">FT_TXE</text>
<text x="85.1" y="57.1">FT_GPIO1</text>
<text x="85.1" y="54.6">FT_GPIO0</text>
<text x="85.1" y="64.8">FT_OE</text>
<text x="85.1" y="62.2">FT_RESET</text>
<text x="85.1" y="67.3">FT_RD</text>
<text x="85.1" y="69.8">FT_RXF</text>
<text x="190.5" y="66">FT_1V0</text>
<text x="246.4" y="68.6">FT_BE1</text>
<text x="246.4" y="66">FT_BE0</text>
<text x="246.4" y="71.1">FT_TXE</text>
<text x="85.1" y="74.9">FT_D15</text>
<text x="85.1" y="72.4">FT_WR</text>
<text x="85.1" y="77.5">FT_BE1</text>
<text x="246.4" y="73.7">FT_RXF</text>
<text x="85.1" y="82.5">FT_D14</text>
<text x="85.1" y="80">FT_D13</text>
<text x="246.4" y="83.8">FT_OE</text>
<text x="246.4" y="81.3">FT_RD</text>
<text x="246.4" y="78.7">FT_WR</text>
<text x="85.1" y="85.1">FT_BE0</text>
<text x="85.1" y="87.6">FT_D11</text>
<text x="246.4" y="88.9">FT_CLKOUT</text>
<text x="85.1" y="90.2">FT_D12</text>
<text x="198" y="94">FT_SIWU</text>
<text x="246.4" y="94">FT_D0</text>
<text x="85.1" y="97.8">FT_D0</text>
<text x="85.1" y="100.3">FT_D3</text>
<text x="194.7" y="99.1">FT_WAKEUP</text>
<text x="196.7" y="96.5">FT_RESET</text>
<text x="197.2" y="101.6">FT_GPIO0</text>
<text x="246.4" y="101.6">FT_D3</text>
<text x="246.4" y="99.1">FT_D2</text>
<text x="246.4" y="96.5">FT_D1</text>
<text x="85.1" y="102.9">FT_D2</text>
<text x="85.1" y="105.4">FT_D5</text>
<text x="85.1" y="107.9">FT_D4</text>
<text x="197.2" y="104.1">FT_GPIO1</text>
<text x="246.4" y="104.1">FT_D4</text>
<text x="246.4" y="106.7">FT_D5</text>
<text x="85.1" y="110.5">FT_D7</text>
<text x="85.1" y="113">FT_D6</text>
<text x="246.4" y="109.2">FT_D6</text>
<text x="246.4" y="111.8">FT_D7</text>
<text x="85.1" y="118.1">FT_D9</text>
<text x="85.1" y="115.6">FT_D8</text>
<text x="199.1" y="116.8">FT_REF</text>
<text x="202.3" y="119.4">D_P</text>
<text x="246.4" y="114.3">FT_D8</text>
<text x="246.4" y="116.8">FT_D9</text>
<text x="246.4" y="119.4">FT_D10</text>
<text x="85.1" y="120.6">FT_D10</text>
<text x="175.8" y="124.5">TX_N</text>
<text x="199.1" y="124.5">TX_P_N</text>
<text x="202.2" y="121.9">D_N</text>
<text x="246.4" y="124.5">FT_D12</text>
<text x="246.4" y="121.9">FT_D11</text>
<text x="85.1" y="128.3">FT_CLKOUT</text>
<text x="175.9" y="128.3">TX_P</text>
<text x="199.2" y="127">TX_P_P</text>
<text x="201" y="129.5">RX_N</text>
<text x="246.4" y="127">FT_D13</text>
<text x="246.4" y="129.5">FT_D14</text>
<text x="201.1" y="132.1">RX_P</text>
<text x="246.4" y="132.1">FT_D15</text>
<text x="137.2" y="160">D_N</text>
<text x="139.7" y="157.5">VBUS_IN</text>
<text x="137.2" y="162.6">D_P</text>
<text x="137.2" y="172.7">TX_N</text>
<text x="146.6" y="172.7">TX_N</text>
<text x="161" y="172.7">10 TX_N</text>
<text x="137.2" y="175.3">TX_P</text>
<text x="146.7" y="175.3">TX_P</text>
<text x="163.8" y="175.3">TX_P</text>
<text x="137.2" y="180.3">RX_N</text>
<text x="137.2" y="182.9">RX_P</text>
<text x="146.4" y="180.3">RX_N</text>
<text x="146.5" y="182.9">RX_P</text>
<text x="163.8" y="180.3">RX_N</text>
<text x="163.8" y="182.9">RX_P</text>
</g>
<g font-size="1.1" fill="#840000">
<text x="190.5" y="110.5">2</text>
<text x="192.8" y="112.9" transform="rotate(-90 192.8 112.9)">3</text>
<text x="192.8" y="109.1" transform="rotate(-90 192.8 109.1)">1</text>
<text x="195" y="110.5">4</text>
</g>
</svg>
